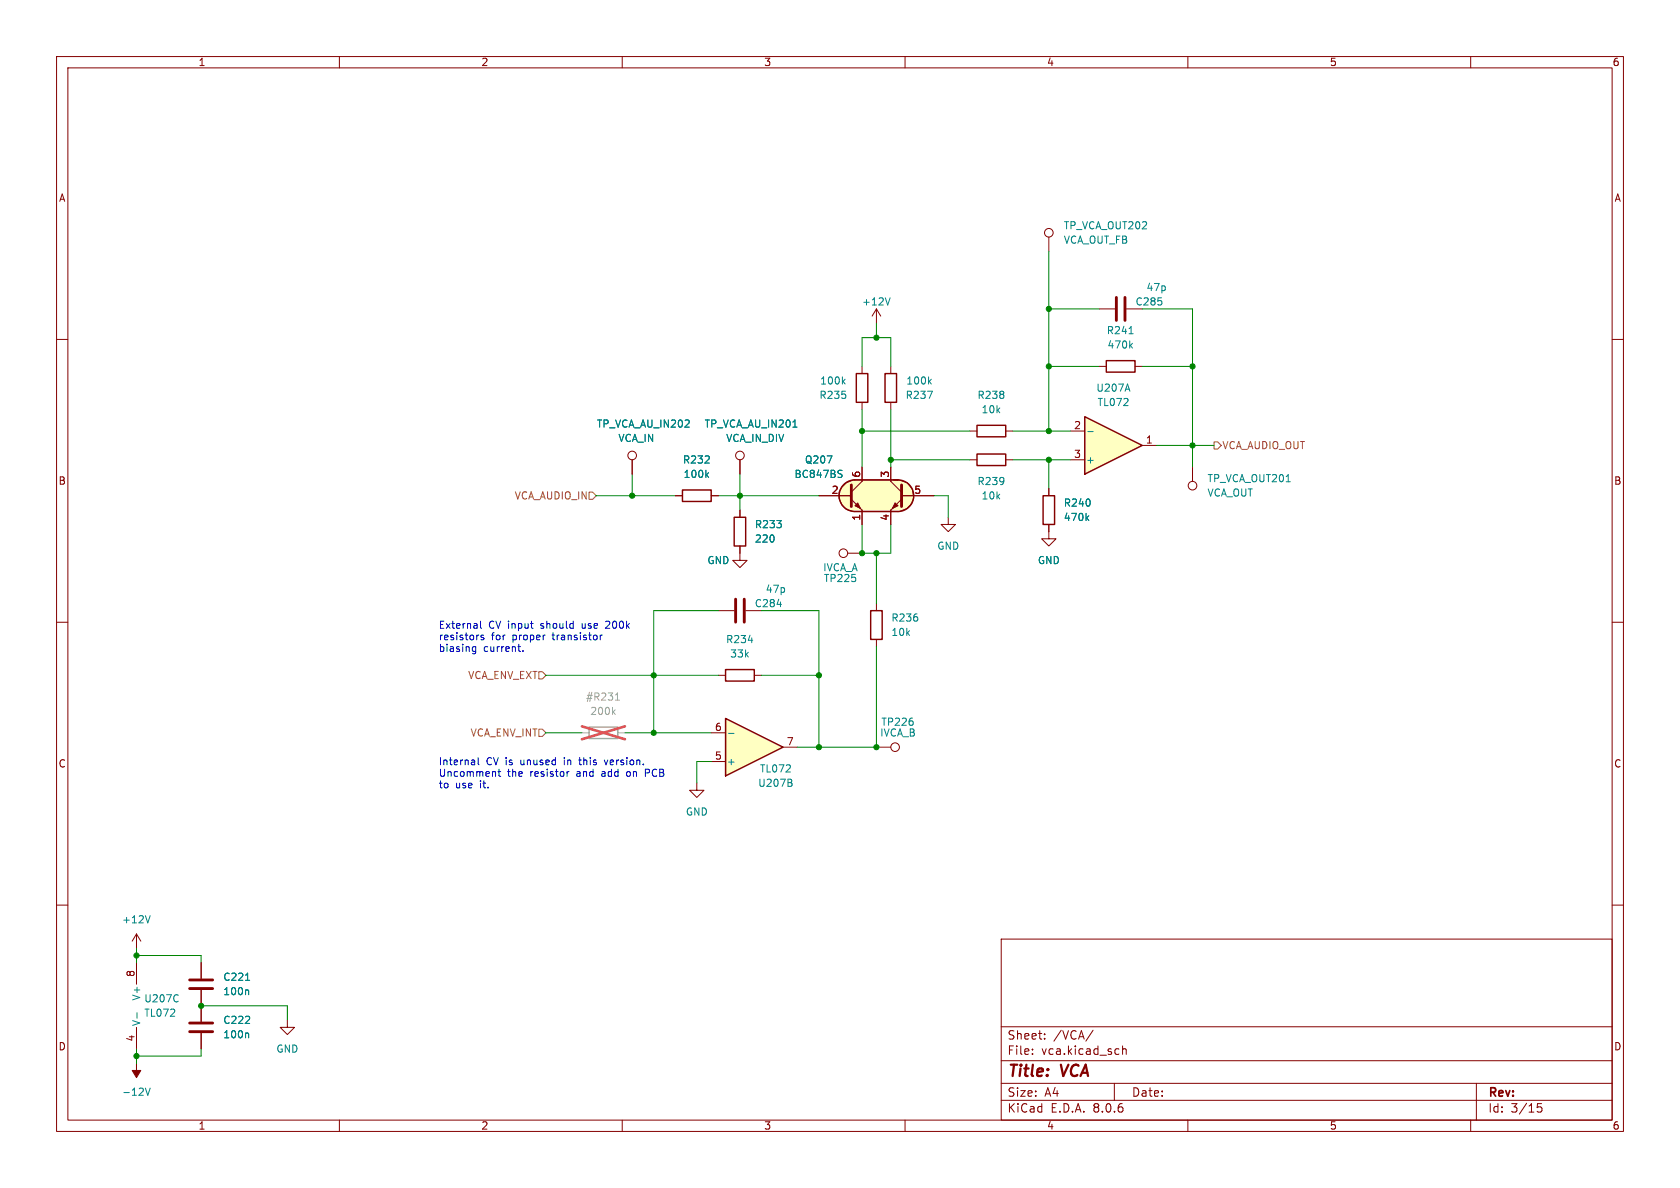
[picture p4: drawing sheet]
<svg xmlns="http://www.w3.org/2000/svg" width="297mm" height="210mm" viewBox="0 0 297 210" stroke-linecap="round" stroke-linejoin="round" font-family="sans-serif">
<g fill="none" stroke="#840000" stroke-width=".18">
<path d="M10 10h277v190h-277zM12 12h273v186h-273zM60 10v2M110 10v2M160 10v2M210 10v2M260 10v2M10 60h2M285 60h2M152.4 64.8v1.2M152.4 71.1v1.3M157.5 64.8v1.2"/>
<path d="M157.5 71.1v1.3M10 110h2M285 110h2M154.9 132.1h2.6M10 160h2M285 160h2M177 166h108v32h-108zM60 198v2M110 198v2M160 198v2M177 194.5h108M177 191.5h108"/>
<path d="M177 187.5h108M177 181.5h108M182.5 186.3v.1M182.5 185.5v.1M184.7 183.6v.1M184.7 182.8v.1M193.2 182.1l-1.2 2M197 191.5v3M197.7 185.4l.1 .1M197.8 186.3l-.1 .1M198.5 184.9v1.5M198.5 185.5l.2-.1 .3 .1 .1 .9"/>
<path d="M210 198v2M260 198v2M261 191.5v6.5M272.5 195.1h-.7l-.1 .7 .3-.1h.5l.1 .3-.1 .5-.2 .1-.6-.1"/>
<circle cx="158.2" cy="132.1" r=".76"/>
</g>
<path d="M151.4 66h2v5.1h-2zM156.5 66h2v5.1h-2z" fill="none" stroke="#840000" stroke-width=".25"/>
<path d="M149 67.4l.4 .5M149.4 67l-.5 .5M164 69.2h.8l-.5 1.2M164.3 67.4l.3 .5M164.6 67l-.4 .5" fill="none" stroke="#008484" stroke-width=".18"/>
<path d="M149.2 85.7a2.79 2.79 0 0 1 1.9-.9v5.6a2.79 2.79 0 0 1-2.5-1.7 2.79 2.79 0 0 1 .6-3z" fill="#ffffc2" stroke="#ffffc2" stroke-width=".18"/>
<path d="M148.8 86.1l.8-.8 1.3-.5h7.8h-.7a2.85 2.85 0 0 1 3.5 2.3 2.85 2.85 0 0 1-2.5 3.3h-8.1a2.87 2.87 0 0 1-2.6-3.4z" fill="#ffffc2"/>
<path d="M172.7 75.2h5.1v2h-5.1zM149.2 85.7a2.79 2.79 0 0 1 1.9-.9h7.6a2.79 2.79 0 0 1 2.8 2.8 2.79 2.79 0 0 1-2.8 2.8h-7.6a2.79 2.79 0 0 1-2.5-1.7 2.79 2.79 0 0 1 .6-3zM172.7 80.3h5.1v2h-5.1zM184.4 87.6h2v5.1h-2z" fill="none" stroke="#840000" stroke-width=".25"/>
<g fill="none" stroke="#840000" stroke-width=".18">
<path d="M171.4 76.2h1.3M177.8 76.2h1.3M144.8 87.6h5.7M150.5 88.3l1.9 1.9v2.5M152.4 82.6v2.5l-1.9 1.9M157.5 82.6v2.5l1.9 1.9M158 84.8a2.85 2.85 0 0 1 3.5 2.3 2.85 2.85 0 0 1-2.5 3.3h-8.1a2.8 2.8 0 0 1-2.6-2.8 2.8 2.8 0 0 1 2.6-2.8h7.8M159.4 88.3l-1.9 1.9v2.5M159.4 87.6h5.7M167.6 91.4v1.3h1.3l-1.3 1.3-1.2-1.3h1.2M171.4 81.3h1.3M177.8 81.3h1.3"/>
<path d="M185.4 92.7v2.6h1.3l-1.3 1.2-1.3-1.2h1.3M185.4 86.4v1.2M210.8 82.6v2.5"/>
<circle cx="210.8" cy="85.9" r=".76"/>
</g>
<path d="M150.5 85.7v3.8M159.4 85.7v3.8" fill="none" stroke="#840000" stroke-width=".51"/>
<g fill="#840000" stroke="#840000" stroke-width=".18">
<path d="M151.1 89.4l.5-.5 .5 1z"/>
<path d="M158.2 88.9l.5 .5-1 .5z"/>
</g>
<path d="M148.4 83.1l.5 .1M148.6 83.8l.3 .2-.3 .4M192.1 91.5l.4 .5M192.5 91.2l-.5 .5" fill="none" stroke="#008484" stroke-width=".18"/>
<path d="M191.8 73.7l10.1 5-10.1 5.1z" fill="#ffffc2"/>
<path d="M191.8 73.7l10.1 5-10.1 5.1zM195.6 63.8h5.1v2h-5.1zM120.6 86.6h5.1v2h-5.1zM153.9 108h2.1v5h-2.1z" fill="none" stroke="#840000" stroke-width=".25"/>
<g fill="none" stroke="#840000" stroke-width=".18">
<path d="M154.9 54.6l-.7 1.3M154.9 54.6v2.6M154.9 54.6l.8 1.3M185.4 41.9v2.6M194.3 54.6h2.8M199.1 54.6h2.8M189.2 76.2h2.6M194.3 64.8h1.3M200.7 64.8h1.2M201.9 78.7h2.6M111.8 81.3v2.5M119.4 87.6h1.2"/>
<path d="M125.7 87.6h1.3M130.8 81.3v2.5M189.2 81.3h2.6M154.9 106.7v1.3M154.9 113v1.3M123.2 138.4v1.3h1.3l-1.3 1.3-1.3-1.3h1.3M24.1 165.1l-.7 1.3M24.1 165.1v2.5M24.1 170.2v3.8M24.1 165.1l.8 1.3M35.6 170.2v2.8M35.6 175v5.6"/>
<path d="M24.1 181.6v3.8M35.6 182.6v2.8M50.8 180.3v1.3h1.3l-1.3 1.3-1.3-1.3h1.3"/>
<circle cx="185.4" cy="41.1" r=".76"/>
<circle cx="111.8" cy="80.5" r=".76"/>
<circle cx="130.8" cy="80.5" r=".76"/>
</g>
<g fill="none" stroke="#008484" stroke-width=".18">
<path d="M157.4 52.6l-.5 1.3M199.6 59h.7M140.2 75.5h.7M192.3 76.3h1M199.3 67.9l.5 1.3M199.8 61.1l.4 .4M200.2 60.7l-.5 .5M124.9 83.9l.4 .5M125.3 83.6l-.5 .4M24.2 179v1M26.5 161.9l-.4 1.2M31.4 175.9l.1 .1"/>
<path d="M31.5 177h-.1M43.4 173.3h.7M43.8 175l.2 .2v.6M25.7 192.3l.4 1.3 .4-1.3M43.8 182.6l.2 .2v.7"/>
</g>
<path d="M24.1 188v1.2h.8l-.8 1.3-.7-1.3h.7z" fill="#840000" stroke="#840000" stroke-width=".18"/>
<path d="M197.4 52.6v4M198.9 52.6v4M33.5 174.8h4.1M33.5 173.2h4.1M33.5 182.4h4.1M33.5 180.8h4.1" fill="none" stroke="#840000" stroke-width=".51"/>
<path d="M104.1 128.5h5.1v2.1h-5.1z" fill="none" stroke="#a1a1a1" stroke-width=".25"/>
<path d="M102.9 129.5h1.2M108.4 125.8l.4 .5M108.8 125.5l-.5 .4M108.8 123.8h.7M108.9 122.8l.3-.3v1.3M109.2 129.5h1.3" fill="none" stroke="#a1a1a1" stroke-width=".18"/>
<path d="M102.9 128.4l7.6 2.3M110.5 128.4l-7.6 2.3" fill="none" stroke="#e65255" stroke-width=".46"/>
<path d="M128.3 127l10.1 5.1-10.1 5.1z" fill="#ffffc2"/>
<path d="M129.8 91.4h2v5.1h-2zM128.3 118.4h5v2h-5zM128.3 127l10.1 5.1-10.1 5.1z" fill="none" stroke="#840000" stroke-width=".25"/>
<g fill="none" stroke="#840000" stroke-width=".18">
<path d="M111.8 81.3v2.5M119.4 87.6h1.2M125.7 87.6h1.3M130.8 96.5v2.6h1.3l-1.3 1.2-1.3-1.2h1.3M130.8 81.3v2.5M130.8 90.2v1.2M144.8 87.6h5.7M149.9 97.8h2.5M152.4 82.6v2.5M152.4 90.2v2.5M157.5 82.6v2.5M157.5 90.2v2.5"/>
<path d="M159.4 87.6h5.7M185.4 86.4v1.2M185.4 92.7v1.3M127 108h2.8M127 119.4h1.3M131.8 108h2.8M133.3 119.4h1.3M125.7 134.6h2.6M125.7 129.5h2.6M138.4 132.1h2.6M35.6 170.2v2.8M35.6 175v5.6"/>
<path d="M35.6 182.6v2.8"/>
<circle cx="149.1" cy="97.8" r=".76"/>
</g>
<g fill="none" stroke="#008484" stroke-width=".18">
<path d="M140.2 75.5h.7M124.9 83.9l.4 .5M125.3 83.6l-.5 .4M148.4 83.1l.5 .1M148.6 83.8l.3 .2-.3 .4M192.1 91.5l.4 .5M192.5 91.2l-.5 .5M132.3 113.2h.8M137.4 106.8h.8M128.8 129.6h1M139.7 138.3l.3 .3v.3l-.2 .1M139.9 137.8l.1 .2-.1 .3"/>
<path d="M43.4 173.3h.7M43.8 175l.2 .2v.6M43.8 182.6l.2 .2v.7"/>
</g>
<path d="M130 105.9v4.1M131.6 105.9v4.1" fill="none" stroke="#840000" stroke-width=".51"/>
<path d="M214.6 78.1h.7l.6 .6-.6 .7h-.7zM104.1 87h.7l.6 .6-.6 .7h-.7zM95.2 118.7h.7l.6 .7-.6 .6h-.7zM95.2 128.9h.7l.6 .6-.6 .7h-.7z" fill="none" stroke="#848400" stroke-width=".18"/>
<g fill="none" stroke="#0000c2" stroke-width=".18">
<path d="M83.6 115l.1 .2 .4-.1M84.1 114.3v1l-.2 .3-.3-.1M84.1 114.4l-.4-.1-.1 .1M84.9 109.8v1.1l.2 .2M85.5 112.3h-.3l-.2 .1 .1 .2 .4 .1v.4h-.5M91.5 114.3h.5M91.9 115.2h.1M92.4 115v.2M106.1 112.3v.8M106.5 112.3l-.4 .2M107.3 109.8l-.2 .1M107.7 110.3l-.7 .8h.8"/>
<path d="M83.9 134.4v.8M83.9 135.1l-.1 .1M83.9 134.7h-.1M84.5 133.9v1.1l.2 .2M87.5 136.5l.1 .7M88 136.4h.5M88.2 136v1.1l.3 .1M100.6 136.4l-.4 .2M102.3 134.4h.5M102.5 133.9v1.2M106.8 134.4l.3 .8 .3-.8M110.9 136.5l-.1 .1 .1 .6"/>
<path d="M114.1 136.6h.5M114.6 136h-.5v1.2"/>
</g>
<g fill="none" stroke="#008400" stroke-width=".18">
<path d="M154.9 57.2v2.5M185.4 44.5v31.7M185.4 54.6h8.9M201.9 54.6h8.9v28M152.4 76.2h19M152.4 64.8v-5.1h5.1v5.1M152.4 72.4v10.2M157.5 72.4v10.2M179.1 76.2h10.1M185.4 64.8h8.9M201.9 64.8h8.9M204.5 78.7h10.1"/>
<path d="M105.4 87.6h14M111.8 83.8v3.8M127 87.6h17.8M130.8 83.8v6.4M152.4 92.7v5.1h5.1v-5.1M154.9 97.8v8.9M157.5 81.3h13.9M165.1 87.6h2.5v3.8M179.1 81.3h10.1M185.4 81.3v5.1M96.5 119.4h30.5M127 108h-11.4v21.5"/>
<path d="M134.6 119.4h10.2M134.6 108h10.2v24.1M154.9 114.3v17.8h-13.9M96.5 129.5h6.4M110.5 129.5h15.2M125.7 134.6h-2.5v3.8M24.1 168.9h11.5v1.3M24.1 167.6v2.6M35.6 177.8h15.2v2.5M24.1 185.4v2.6M35.6 185.4v1.3h-11.5"/>
</g>
<g fill="#008400" stroke="#008400" stroke-width=".18">
<circle cx="210.8" cy="64.8" r=".46"/>
<circle cx="210.8" cy="78.7" r=".46"/>
<circle cx="185.4" cy="76.2" r=".46"/>
<circle cx="185.4" cy="81.3" r=".46"/>
<circle cx="185.4" cy="54.6" r=".46"/>
<circle cx="130.8" cy="87.6" r=".46"/>
<circle cx="111.8" cy="87.6" r=".46"/>
<circle cx="144.8" cy="119.4" r=".46"/>
<circle cx="154.9" cy="132.1" r=".46"/>
<circle cx="144.8" cy="132.1" r=".46"/>
<circle cx="115.6" cy="119.4" r=".46"/>
<circle cx="35.6" cy="177.8" r=".46"/>
<circle cx="24.1" cy="186.7" r=".46"/>
<circle cx="115.6" cy="129.5" r=".46"/>
<circle cx="24.1" cy="168.9" r=".46"/>
<circle cx="185.4" cy="64.8" r=".46"/>
<circle cx="152.4" cy="97.8" r=".46"/>
<circle cx="154.9" cy="97.8" r=".46"/>
<circle cx="157.5" cy="81.3" r=".46"/>
<circle cx="152.4" cy="76.2" r=".46"/>
<circle cx="154.9" cy="59.7" r=".46"/>
</g>
<g font-size="2.8" fill="#840000">
<text x="178" y="190.9">Title:</text>
<text x="187.7" y="190.9">VCA</text>
</g>
<g font-size="2.1" fill="#840000">
<text x="178" y="184">Sheet:</text>
<text x="186.2" y="184">/VCA/</text>
<text x="178" y="186.7">File:</text>
<text x="184.1" y="186.7">vca.kicad_sch</text>
<text x="178" y="196.9">KiCad</text>
<text x="178" y="194.1">Size:</text>
<text x="184.7" y="194.1">A4</text>
<text x="185.7" y="196.9">E.D.A.</text>
<text x="193.3" y="196.9">8.0.6</text>
<text x="200" y="194.1">Date:</text>
<text x="263" y="194.3">Rev:</text>
<text x="263" y="196.9">Id:</text>
<text x="267.1" y="196.9">3/15</text>
</g>
<g font-size="1.8" fill="#840000">
<text x="35" y="11.9">1</text>
<text x="85" y="11.9">2</text>
<text x="135" y="11.9">3</text>
<text x="185" y="11.9">4</text>
<text x="235" y="11.9">5</text>
<text x="285" y="11.9">6</text>
<text x="10.3" y="35.9">A</text>
<text x="285.3" y="35.9">A</text>
<text x="189.8" y="75.9">2</text>
<text x="189.8" y="81">3</text>
<text x="202.5" y="78.5">1</text>
<text x="10.3" y="85.9">B</text>
<text x="146.9" y="87.4">2</text>
<text x="152.1" y="84.5" transform="rotate(-90 152.1 84.5)">6</text>
<text x="157.2" y="84.5" transform="rotate(-90 157.2 84.5)">3</text>
<text x="161.5" y="87.4">5</text>
<text x="285.3" y="85.9">B</text>
<text x="152.1" y="92.1" transform="rotate(-90 152.1 92.1)">1</text>
<text x="157.2" y="92.1" transform="rotate(-90 157.2 92.1)">4</text>
<text x="126.3" y="129.3">6</text>
<text x="139" y="131.8">7</text>
<text x="10.3" y="135.9">C</text>
<text x="126.3" y="134.4">5</text>
<text x="285.3" y="135.9">C</text>
<text x="23.9" y="172.8" transform="rotate(-90 23.9 172.8)">8</text>
<text x="10.3" y="185.9">D</text>
<text x="23.9" y="184.2" transform="rotate(-90 23.9 184.2)">4</text>
<text x="285.3" y="185.9">D</text>
<text x="35" y="199.9">1</text>
<text x="85" y="199.9">2</text>
<text x="135" y="199.9">3</text>
<text x="185" y="199.9">4</text>
<text x="235" y="199.9">5</text>
<text x="285" y="199.9">6</text>
</g>
<g font-size="1.8" fill="#008484">
<text x="188" y="40.7">TP_VCA_OUT202</text>
<text x="188" y="43.3">VCA_OUT_FB</text>
<text x="202.6" y="51.7">47p</text>
<text x="152.3" y="54.2">+12V</text>
<text x="195.6" y="59.3">R241</text>
<text x="200.6" y="54.2">C285</text>
<text x="195.7" y="61.8">470k</text>
<text x="144.8" y="70.7">R235</text>
<text x="144.9" y="68.2">100k</text>
<text x="160" y="70.7">R237</text>
<text x="160.1" y="68.2">100k</text>
<text x="172.7" y="70.7">R238</text>
<text x="193.7" y="69.4">U207A</text>
<text x="193.9" y="72">TL072</text>
<text x="105.4" y="75.8">TP_VCA_AU_IN202</text>
<text x="124.5" y="75.8">TP_VCA_AU_IN201</text>
<text x="173.4" y="73.3">10k</text>
<text x="109.2" y="78.3">VCA_IN</text>
<text x="120.6" y="82.1">R232</text>
<text x="128.3" y="78.3">VCA_IN_DIV</text>
<text x="142.2" y="82.1">Q207</text>
<text x="191.9" y="82.1">+</text>
<text x="120.8" y="84.7">100k</text>
<text x="140.4" y="84.7">BC847BS</text>
<text x="172.7" y="86">R239</text>
<text x="173.4" y="88.5">10k</text>
<text x="188" y="89.8">R240</text>
<text x="213.4" y="85.4">TP_VCA_OUT201</text>
<text x="213.4" y="88">VCA_OUT</text>
<text x="133.4" y="93.6">R233</text>
<text x="188" y="92.3">470k</text>
<text x="125" y="99.9">GND</text>
<text x="133.4" y="96.1">220</text>
<text x="145.4" y="101.2">IVCA_A</text>
<text x="165.6" y="97.4">GND</text>
<text x="183.4" y="99.9">GND</text>
<text x="133.3" y="107.5">C284</text>
<text x="135.3" y="105">47p</text>
<text x="145.6" y="103.1">TP225</text>
<text x="128.3" y="113.9">R234</text>
<text x="157.5" y="110.1">R236</text>
<text x="157.5" y="112.6">10k</text>
<text x="129" y="116.4">33k</text>
<text x="155.5" y="130.4">IVCA_B</text>
<text x="155.7" y="128.5">TP226</text>
<text x="128.4" y="135.5">+</text>
<text x="134.2" y="136.8">TL072</text>
<text x="133.9" y="139.3">U207B</text>
<text x="121.2" y="144.4">GND</text>
<text x="21.5" y="163.4">+12V</text>
<text x="39.4" y="173.6">C221</text>
<text x="25" y="177" transform="rotate(-90 25 177)">V+</text>
<text x="25.4" y="177.4">U207C</text>
<text x="25.4" y="179.9">TL072</text>
<text x="39.4" y="176.1">100n</text>
<text x="25" y="181.5" transform="rotate(-90 25 181.5)">V-</text>
<text x="39.4" y="181.2">C222</text>
<text x="39.4" y="183.7">100n</text>
<text x="48.8" y="186.3">GND</text>
<text x="21.5" y="193.9">-12V</text>
</g>
<g font-size="1.8" fill="#848400">
<text x="216" y="79.6">VCA_AUDIO_OUT</text>
<text x="90.9" y="88.5">VCA_AUDIO_IN</text>
<text x="82.7" y="120.2">VCA_ENV_EXT</text>
<text x="83.1" y="130.4">VCA_ENV_INT</text>
</g>
<g font-size="1.8" fill="#0000c2">
<text x="77.5" y="111.2">External</text>
<text x="77.5" y="113.3">resistors</text>
<text x="86.4" y="111.2">CV input</text>
<text x="86.9" y="113.3">for</text>
<text x="90.7" y="113.3">proper</text>
<text x="95.9" y="111.2">should</text>
<text x="98" y="113.3">transistor</text>
<text x="103.3" y="111.2">use</text>
<text x="107.8" y="111.2">200k</text>
<text x="77.5" y="115.3">biasing</text>
<text x="85.5" y="115.3">current.</text>
<text x="77.5" y="135.4">Internal</text>
<text x="77.5" y="137.4">Uncomment</text>
<text x="86" y="135.4">CV is</text>
<text x="89.7" y="137.4">the</text>
<text x="92.3" y="135.4">unused</text>
<text x="93.8" y="137.4">resistor</text>
<text x="100.2" y="135.4">in</text>
<text x="102.2" y="137.4">and</text>
<text x="103.1" y="135.4">this</text>
<text x="106.8" y="137.4">add</text>
<text x="107.8" y="135.4">version.</text>
<text x="111.4" y="137.4">on</text>
<text x="114.9" y="137.4">PCB</text>
<text x="77.5" y="139.5">to</text>
<text x="80.5" y="139.5">use</text>
<text x="85" y="139.5">it.</text>
</g>
<g font-size="1.8" fill="#a1a1a1">
<text x="103.5" y="124.1">#R231</text>
<text x="104.2" y="126.6">200k</text>
</g>
</svg>
